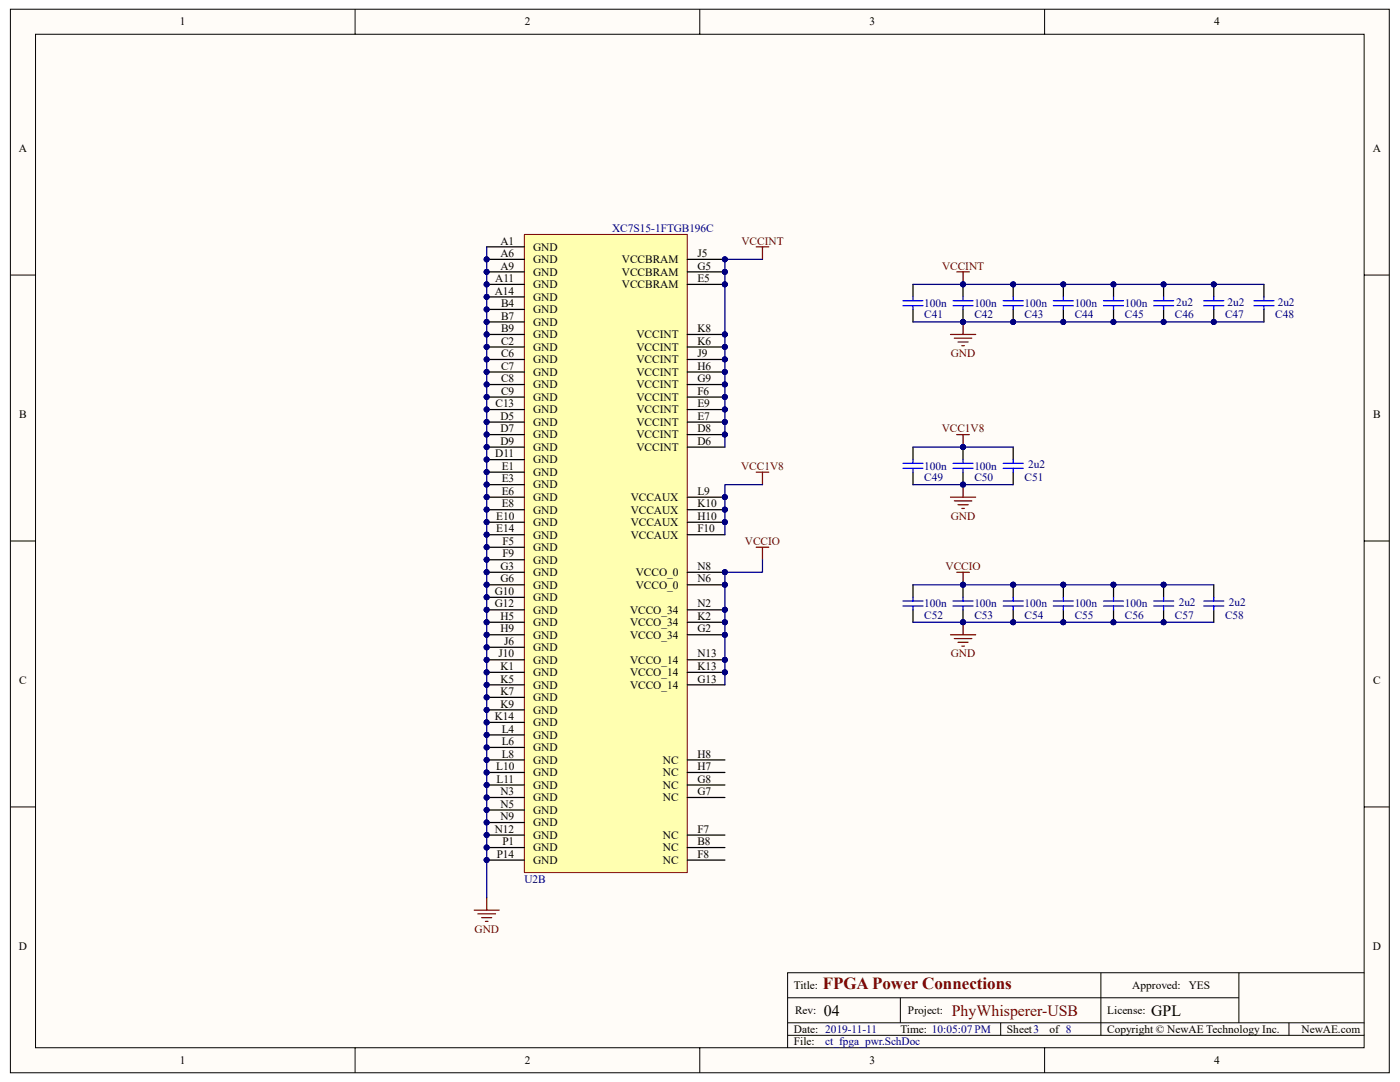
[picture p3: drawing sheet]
<svg xmlns="http://www.w3.org/2000/svg" width="279mm" height="216mm" viewBox="0 0 279 216" stroke-linecap="round" stroke-linejoin="round" font-family="sans-serif">
<path d="M2.1 1.9h275.2v212.2h-275.2z" fill="#fffcf8"/>
<path d="M2.1 1.8h275.2v212.3h-275.2z" fill="none" stroke="#000" stroke-width=".2"/>
<path d="M7.1 6.9h265.1v202.2h-265.1z" fill="#fffcf8"/>
<g fill="none" stroke="#000" stroke-width=".2">
<path d="M7.1 6.8h265.1v202.3h-265.1zM70.9 1.8v5M139.7 1.8v5M208.5 1.8v5M2.1 54.9h5M272.3 54.9h5M2.1 107.9h5M272.3 107.9h5M2.1 161h5M272.3 161h5M157.2 199.1h90M179.7 199.1v5"/>
<path d="M219.7 194.1v12.5M247.2 194.1h-90v15M272.3 194.1h-25.1v10M70.9 209.1v5M139.7 209.1v5M157.2 206.6h115.1M157.2 204.1h115.1M199.7 204.1v2.5M208.5 209.1v5M257.2 204.1v2.5"/>
</g>
<g fill="none" stroke="#800000" stroke-width=".25">
<path d="M150.9 49.3h2.5M152.2 49.3v2.5M190.9 54.3h2.5M192.2 54.3v2.4M189.7 66.7h5M190.5 67.5h3.5M191.2 68.2h2M192 69h.4M192.2 64.2v2.5M150.9 94.2h2.5M152.2 94.2v2.5M189.7 99.2h5"/>
<path d="M190.5 99.9h3.5M190.9 86.7h2.5M192.2 86.7v2.5M192.2 96.7v2.5M150.9 109.2h2.5M152.2 109.2v2.5M190.9 114.2h2.5M191.2 100.7h2M192 101.5h.4M192.2 114.2v2.5M189.7 126.7h5M190.5 127.4h3.5"/>
<path d="M191.2 128.2h2M192 128.9h.4M192.2 124.2v2.5M97.1 179.1v2.5M94.6 181.6h5M95.4 182.4h3.5M96.1 183.1h2M96.9 183.9h.5"/>
</g>
<g fill="none" stroke="#000" stroke-width=".25">
<path d="M182.2 56.7v2.5M192.2 56.7v2.5M202.2 56.7v2.5M212.2 56.7v2.5M222.2 56.7v2.5M232.2 56.7v2.5M242.2 56.7v2.5M252.2 56.7v2.5M182.2 61.7v2.5M192.2 61.7v2.5M202.2 61.7v2.5M212.2 61.7v2.5"/>
<path d="M222.2 61.7v2.5M232.2 61.7v2.5M242.2 61.7v2.5M252.2 61.7v2.5M182.2 89.2v2.5M182.2 94.2v2.5M192.2 89.2v2.5M192.2 94.2v2.5M202.2 89.2v2.5M202.2 94.2v2.5M182.2 116.7v2.5M192.2 116.7v2.5"/>
<path d="M202.2 116.7v2.5M212.2 116.7v2.5M222.2 116.7v2.5M232.2 116.7v2.5M242.2 116.7v2.5M182.2 121.7v2.5M192.2 121.7v2.5M202.2 121.7v2.5M212.2 121.7v2.5M222.2 121.7v2.5M232.2 121.7v2.5M242.2 121.7v2.5"/>
</g>
<g fill="none" stroke="#00f" stroke-width=".25">
<path d="M182.2 59.2v.8M192.2 59.2v.8M202.2 59.2v.8M212.2 59.2v.8M222.2 59.2v.8M232.2 59.2v.8M242.2 59.2v.8M252.2 59.2v.8M180.2 61h4M180.2 60h4M182.2 61v.7M190.2 60h4"/>
<path d="M190.2 61h4M192.2 61v.7M200.2 60h4M200.2 61h4M202.2 61v.7M210.2 60h4M210.2 61h4M212.2 61v.7M220.2 60h4M220.2 61h4M222.2 61v.7M230.2 60h4"/>
<path d="M230.2 61h4M232.2 61v.7M240.2 60h4M240.2 61h4M242.2 61v.7M250.2 60h4.1M250.2 61h4.1M252.2 61v.7M180.2 93.5h4M180.2 92.5h4M182.2 91.7v.8M182.2 93.5v.7"/>
<path d="M190.2 92.5h4M190.2 93.5h4M192.2 91.7v.8M192.2 93.5v.7M200.2 92.5h4M200.2 93.5h4M202.2 91.7v.8M202.2 93.5v.7M180.2 119.9h4M182.2 119.2v.7M190.2 119.9h4M192.2 119.2v.7"/>
<path d="M200.2 119.9h4M202.2 119.2v.7M210.2 119.9h4M212.2 119.2v.7M220.2 119.9h4M222.2 119.2v.7M230.2 119.9h4M232.2 119.2v.7M240.2 119.9h4M242.2 119.2v.7M180.2 120.9h4M182.2 120.9v.8"/>
<path d="M190.2 120.9h4M192.2 120.9v.8M200.2 120.9h4M202.2 120.9v.8M210.2 120.9h4M212.2 120.9v.8M220.2 120.9h4M222.2 120.9v.8M230.2 120.9h4M232.2 120.9v.8M240.2 120.9h4M242.2 120.9v.8"/>
</g>
<g fill="#000080" stroke="#000080" stroke-width=".2">
<circle cx="192.2" cy="56.7" r=".49"/>
<circle cx="192.2" cy="64.2" r=".49"/>
<circle cx="202.2" cy="56.7" r=".49"/>
<circle cx="202.2" cy="64.2" r=".49"/>
<circle cx="212.2" cy="56.7" r=".48"/>
<circle cx="212.2" cy="64.2" r=".48"/>
<circle cx="222.2" cy="56.7" r=".49"/>
<circle cx="222.2" cy="64.2" r=".49"/>
<circle cx="192.2" cy="116.7" r=".49"/>
<circle cx="192.2" cy="124.2" r=".49"/>
<circle cx="202.2" cy="116.7" r=".49"/>
<circle cx="202.2" cy="124.2" r=".49"/>
<circle cx="212.2" cy="116.7" r=".49"/>
<circle cx="212.2" cy="124.2" r=".49"/>
<circle cx="222.2" cy="116.7" r=".49"/>
<circle cx="222.2" cy="124.2" r=".49"/>
<circle cx="232.2" cy="56.7" r=".49"/>
<circle cx="232.2" cy="64.2" r=".49"/>
<circle cx="242.2" cy="56.7" r=".49"/>
<circle cx="242.2" cy="64.2" r=".49"/>
<circle cx="232.2" cy="116.7" r=".49"/>
<circle cx="232.2" cy="124.2" r=".49"/>
<circle cx="192.2" cy="89.2" r=".49"/>
<circle cx="192.2" cy="96.7" r=".49"/>
</g>
<path d="M104.7 46.8h32.5v127.3h-32.5z" fill="#ffffb0"/>
<path d="M104.6 46.8h32.6v127.3h-32.6z" fill="none" stroke="#800000" stroke-width=".2"/>
<g fill="none" stroke="#000" stroke-width=".25">
<path d="M97.1 49.3h7.5M97.1 51.8h7.5M97.1 54.3h7.5M97.1 56.7h7.5M97.1 59.2h7.5M137.2 51.8h7.5M137.2 54.3h7.5M137.2 56.7h7.5M97.1 61.7h7.5M97.1 64.2h7.5M97.1 66.7h7.5M97.1 69.2h7.5"/>
<path d="M97.1 71.7h7.5M97.1 74.2h7.5M97.1 76.7h7.5M97.1 79.2h7.5M137.2 66.7h7.5M137.2 69.2h7.5M137.2 71.7h7.5M137.2 74.2h7.5M137.2 76.7h7.5M137.2 79.2h7.5M97.1 81.7h7.5M97.1 84.2h7.5"/>
<path d="M97.1 86.7h7.5M97.1 89.2h7.5M97.1 91.7h7.5M97.1 94.2h7.5M97.1 96.7h7.5M97.1 99.2h7.5M137.2 81.7h7.5M137.2 84.2h7.5M137.2 86.7h7.5M137.2 89.2h7.5M137.2 99.2h7.5M97.1 101.7h7.5"/>
<path d="M97.1 104.2h7.5M97.1 106.7h7.5M97.1 109.2h7.5M97.1 111.7h7.5M97.1 114.2h7.5M97.1 116.7h7.5M97.1 119.2h7.5M137.2 101.7h7.5M137.2 104.2h7.5M137.2 106.7h7.5M137.2 114.2h7.5M137.2 116.7h7.5"/>
<path d="M97.1 121.7h7.5M97.1 124.2h7.5M97.1 126.7h7.5M97.1 129.2h7.5M97.1 131.7h7.5M97.1 134.2h7.5M97.1 136.7h7.5M97.1 139.1h7.5M137.2 121.7h7.5M137.2 124.2h7.5M137.2 126.7h7.5M137.2 131.7h7.5"/>
<path d="M137.2 134.2h7.5M137.2 136.7h7.5M97.1 141.6h7.5M97.1 144.1h7.5M97.1 146.6h7.5M97.1 149.1h7.5M97.1 151.6h7.5M97.1 154.1h7.5M97.1 156.6h7.5M97.1 159.1h7.5M137.2 151.6h7.5M137.2 154.1h7.5"/>
<path d="M137.2 156.6h7.5M137.2 159.1h7.5M97.1 161.6h7.5M97.1 164.1h7.5M97.1 166.6h7.5M97.1 169.1h7.5M97.1 171.6h7.5M137.2 166.6h7.5M137.2 169.1h7.5M137.2 171.6h7.5"/>
</g>
<g fill="#000080" stroke="#000080" stroke-width=".2">
<circle cx="97.1" cy="51.8" r=".48"/>
<circle cx="97.1" cy="54.2" r=".48"/>
<circle cx="97.1" cy="56.7" r=".48"/>
<circle cx="97.1" cy="59.2" r=".48"/>
<circle cx="97.1" cy="61.7" r=".48"/>
<circle cx="97.1" cy="64.2" r=".48"/>
<circle cx="97.1" cy="66.7" r=".49"/>
<circle cx="97.1" cy="69.2" r=".48"/>
<circle cx="97.1" cy="71.7" r=".48"/>
<circle cx="97.1" cy="74.2" r=".48"/>
<circle cx="97.1" cy="76.7" r=".48"/>
<circle cx="97.1" cy="79.2" r=".48"/>
<circle cx="97.1" cy="81.7" r=".48"/>
<circle cx="97.1" cy="84.2" r=".48"/>
<circle cx="97.1" cy="86.7" r=".48"/>
<circle cx="97.1" cy="89.2" r=".48"/>
<circle cx="97.1" cy="91.7" r=".48"/>
<circle cx="97.1" cy="94.2" r=".48"/>
<circle cx="97.1" cy="96.7" r=".49"/>
<circle cx="97.1" cy="99.2" r=".49"/>
<circle cx="97.1" cy="101.7" r=".49"/>
<circle cx="97.1" cy="104.2" r=".49"/>
<circle cx="97.1" cy="106.7" r=".49"/>
<circle cx="97.1" cy="109.2" r=".49"/>
<circle cx="97.1" cy="111.7" r=".49"/>
<circle cx="97.1" cy="114.2" r=".49"/>
<circle cx="97.1" cy="116.7" r=".49"/>
<circle cx="97.1" cy="119.2" r=".49"/>
<circle cx="97.1" cy="121.7" r=".49"/>
<circle cx="97.1" cy="124.2" r=".49"/>
<circle cx="97.1" cy="126.7" r=".49"/>
<circle cx="97.1" cy="129.2" r=".49"/>
<circle cx="97.1" cy="131.7" r=".49"/>
<circle cx="97.1" cy="134.2" r=".48"/>
<circle cx="97.1" cy="136.6" r=".48"/>
<circle cx="97.1" cy="139.1" r=".48"/>
<circle cx="97.1" cy="141.6" r=".48"/>
<circle cx="97.1" cy="144.1" r=".48"/>
<circle cx="97.1" cy="146.6" r=".48"/>
<circle cx="97.1" cy="149.1" r=".48"/>
<circle cx="97.1" cy="151.6" r=".48"/>
<circle cx="97.1" cy="154.1" r=".48"/>
<circle cx="97.1" cy="156.6" r=".48"/>
<circle cx="97.1" cy="159.1" r=".48"/>
<circle cx="97.1" cy="161.6" r=".48"/>
<circle cx="97.1" cy="164.1" r=".48"/>
<circle cx="97.1" cy="166.6" r=".48"/>
<circle cx="97.1" cy="169.1" r=".48"/>
<circle cx="97.1" cy="171.6" r=".48"/>
<circle cx="144.7" cy="104.2" r=".49"/>
<circle cx="144.7" cy="101.7" r=".49"/>
<circle cx="144.7" cy="99.2" r=".49"/>
<circle cx="144.7" cy="86.7" r=".49"/>
<circle cx="144.7" cy="84.2" r=".49"/>
<circle cx="144.7" cy="81.7" r=".49"/>
<circle cx="144.7" cy="79.2" r=".49"/>
<circle cx="144.7" cy="76.7" r=".49"/>
<circle cx="144.7" cy="74.2" r=".49"/>
<circle cx="144.7" cy="71.7" r=".49"/>
<circle cx="144.7" cy="69.2" r=".49"/>
<circle cx="144.6" cy="66.7" r=".49"/>
<circle cx="144.7" cy="56.7" r=".49"/>
<circle cx="144.7" cy="54.2" r=".49"/>
<circle cx="144.7" cy="51.8" r=".49"/>
<circle cx="144.7" cy="134.2" r=".49"/>
<circle cx="144.7" cy="131.7" r=".49"/>
<circle cx="144.7" cy="126.7" r=".49"/>
<circle cx="144.7" cy="124.2" r=".49"/>
<circle cx="144.7" cy="121.7" r=".49"/>
<circle cx="144.7" cy="116.7" r=".49"/>
<circle cx="144.7" cy="114.2" r=".49"/>
<circle cx="192.2" cy="124.2" r=".49"/>
<circle cx="202.2" cy="124.2" r=".49"/>
<circle cx="212.2" cy="124.2" r=".49"/>
<circle cx="222.2" cy="124.2" r=".49"/>
<circle cx="232.2" cy="124.2" r=".49"/>
<circle cx="192.2" cy="64.2" r=".49"/>
<circle cx="202.2" cy="64.2" r=".49"/>
<circle cx="212.2" cy="64.2" r=".48"/>
<circle cx="222.2" cy="64.2" r=".49"/>
<circle cx="232.2" cy="64.2" r=".49"/>
<circle cx="242.2" cy="64.2" r=".49"/>
<circle cx="192.2" cy="56.7" r=".49"/>
<circle cx="202.2" cy="56.7" r=".49"/>
<circle cx="212.2" cy="56.7" r=".48"/>
<circle cx="222.2" cy="56.7" r=".49"/>
<circle cx="232.2" cy="56.7" r=".49"/>
<circle cx="242.2" cy="56.7" r=".49"/>
<circle cx="192.2" cy="116.7" r=".49"/>
<circle cx="202.2" cy="116.7" r=".49"/>
<circle cx="212.2" cy="116.7" r=".49"/>
<circle cx="222.2" cy="116.7" r=".49"/>
<circle cx="232.2" cy="116.7" r=".49"/>
<circle cx="192.2" cy="89.2" r=".49"/>
<circle cx="192.2" cy="96.7" r=".49"/>
</g>
<path d="M97.1 49.3v129.8M152.2 51.8h-7.5v37.4M182.2 56.7h70M182.2 64.2h70M152.2 96.7h-7.5v10M182.2 89.2h20M182.2 96.7h20M152.2 111.7v2.5h-7.5v22.5M182.2 116.7h60M182.2 124.2h60" fill="none" stroke="#000080" stroke-width=".25"/>
<text font-size="3.4" fill="#800000" x="164.2" y="197.4">FPGA Power Connections</text>
<g font-size="3.2">
<text x="164.4" y="202.6">04</text>
<text x="229.7" y="202.6">GPL</text>
</g>
<text font-size="3.2" fill="#800000" x="189.9" y="202.6">PhyWhisperer-USB</text>
<g font-size="2.3">
<text x="35.9" y="5.1">1</text>
<text x="104.7" y="5.1">2</text>
<text x="173.5" y="5.1">3</text>
<text x="242.3" y="5.1">4</text>
<text x="3.8" y="30.4">A</text>
<text x="274" y="30.4">A</text>
<text x="99.9" y="48.8">A1</text>
<text x="99.9" y="51.3">A6</text>
<text x="99.9" y="53.8">A9</text>
<text x="106.4" y="50">GND</text>
<text x="106.4" y="52.5">GND</text>
<text x="124.1" y="52.5">VCCBRAM</text>
<text x="139.2" y="53.8">G5</text>
<text x="139.2" y="51.3">J5</text>
<text x="98.8" y="58.8">A14</text>
<text x="98.8" y="56.3">A11</text>
<text x="106.4" y="55">GND</text>
<text x="106.4" y="57.5">GND</text>
<text x="124.1" y="57.5">VCCBRAM</text>
<text x="124.1" y="55">VCCBRAM</text>
<text x="139.2" y="56.3">E5</text>
<text x="100" y="61.3">B4</text>
<text x="100" y="63.8">B7</text>
<text x="106.4" y="60">GND</text>
<text x="106.4" y="62.5">GND</text>
<text x="106.4" y="65">GND</text>
<text x="100" y="66.3">B9</text>
<text x="100" y="68.7">C2</text>
<text x="100" y="71.2">C6</text>
<text x="106.4" y="67.5">GND</text>
<text x="106.4" y="70">GND</text>
<text x="127" y="70">VCCINT</text>
<text x="127" y="67.5">VCCINT</text>
<text x="139.2" y="71.2">J9</text>
<text x="139.2" y="68.7">K6</text>
<text x="139.2" y="66.3">K8</text>
<text x="100" y="73.7">C7</text>
<text x="100" y="76.2">C8</text>
<text x="106.4" y="72.5">GND</text>
<text x="106.4" y="75">GND</text>
<text x="106.4" y="77.5">GND</text>
<text x="127" y="77.5">VCCINT</text>
<text x="127" y="75">VCCINT</text>
<text x="127" y="72.5">VCCINT</text>
<text x="139.2" y="76.2">G9</text>
<text x="139.2" y="73.7">H6</text>
<text x="3.8" y="83.4">B</text>
<text x="98.9" y="81.2">C13</text>
<text x="99.9" y="83.7">D5</text>
<text x="100" y="78.7">C9</text>
<text x="106.4" y="80">GND</text>
<text x="106.4" y="82.5">GND</text>
<text x="127" y="82.5">VCCINT</text>
<text x="127" y="80">VCCINT</text>
<text x="139.2" y="83.7">E7</text>
<text x="139.2" y="81.2">E9</text>
<text x="139.2" y="78.7">F6</text>
<text x="274" y="83.4">B</text>
<text x="99.9" y="86.2">D7</text>
<text x="99.9" y="88.7">D9</text>
<text x="106.4" y="85">GND</text>
<text x="106.4" y="87.5">GND</text>
<text x="106.4" y="90">GND</text>
<text x="127" y="90">VCCINT</text>
<text x="127" y="87.5">VCCINT</text>
<text x="127" y="85">VCCINT</text>
<text x="139.2" y="88.7">D6</text>
<text x="139.2" y="86.2">D8</text>
<text x="98.8" y="91.2">D11</text>
<text x="100.1" y="93.7">E1</text>
<text x="106.4" y="92.5">GND</text>
<text x="106.4" y="95">GND</text>
<text x="100.1" y="96.2">E3</text>
<text x="100.1" y="98.7">E6</text>
<text x="100.1" y="101.2">E8</text>
<text x="106.4" y="97.5">GND</text>
<text x="106.4" y="100">GND</text>
<text x="125.9" y="100">VCCAUX</text>
<text x="139.2" y="101.2">K10</text>
<text x="139.2" y="98.7">L9</text>
<text x="99" y="103.7">E10</text>
<text x="99" y="106.2">E14</text>
<text x="106.4" y="102.5">GND</text>
<text x="106.4" y="105">GND</text>
<text x="106.4" y="107.5">GND</text>
<text x="125.9" y="107.5">VCCAUX</text>
<text x="125.9" y="105">VCCAUX</text>
<text x="125.9" y="102.5">VCCAUX</text>
<text x="139.2" y="106.2">F10</text>
<text x="139.2" y="103.7">H10</text>
<text x="99.9" y="113.7">G3</text>
<text x="100.3" y="108.7">F5</text>
<text x="100.3" y="111.2">F9</text>
<text x="106.4" y="110">GND</text>
<text x="106.4" y="112.5">GND</text>
<text x="139.2" y="113.7">N8</text>
<text x="98.8" y="118.7">G10</text>
<text x="99.9" y="116.2">G6</text>
<text x="106.4" y="115">GND</text>
<text x="106.4" y="117.5">GND</text>
<text x="106.4" y="120">GND</text>
<text x="126.9" y="117.5">VCCO_0</text>
<text x="126.9" y="115">VCCO_0</text>
<text x="139.2" y="116.2">N6</text>
<text x="98.8" y="121.2">G12</text>
<text x="99.9" y="123.7">H5</text>
<text x="106.4" y="122.4">GND</text>
<text x="106.4" y="124.9">GND</text>
<text x="125.8" y="124.9">VCCO_34</text>
<text x="125.8" y="122.4">VCCO_34</text>
<text x="139.2" y="123.7">K2</text>
<text x="139.2" y="121.2">N2</text>
<text x="99.5" y="131.2">J10</text>
<text x="99.9" y="126.2">H9</text>
<text x="100.6" y="128.7">J6</text>
<text x="106.4" y="127.4">GND</text>
<text x="106.4" y="129.9">GND</text>
<text x="125.8" y="127.4">VCCO_34</text>
<text x="139.2" y="131.2">N13</text>
<text x="139.2" y="126.2">G2</text>
<text x="3.8" y="136.5">C</text>
<text x="99.9" y="133.7">K1</text>
<text x="99.9" y="136.2">K5</text>
<text x="106.4" y="132.4">GND</text>
<text x="106.4" y="134.9">GND</text>
<text x="106.4" y="137.4">GND</text>
<text x="125.8" y="137.4">VCCO_14</text>
<text x="125.8" y="134.9">VCCO_14</text>
<text x="125.8" y="132.4">VCCO_14</text>
<text x="139.2" y="136.2">G13</text>
<text x="139.2" y="133.7">K13</text>
<text x="274" y="136.5">C</text>
<text x="98.8" y="143.7">K14</text>
<text x="99.9" y="138.7">K7</text>
<text x="99.9" y="141.2">K9</text>
<text x="106.4" y="139.9">GND</text>
<text x="106.4" y="142.4">GND</text>
<text x="100.1" y="146.2">L4</text>
<text x="100.1" y="148.7">L6</text>
<text x="106.4" y="144.9">GND</text>
<text x="106.4" y="147.4">GND</text>
<text x="106.4" y="149.9">GND</text>
<text x="99" y="153.7">L10</text>
<text x="100.1" y="151.2">L8</text>
<text x="106.4" y="152.4">GND</text>
<text x="106.4" y="154.9">GND</text>
<text x="132.3" y="154.9">NC</text>
<text x="132.3" y="152.4">NC</text>
<text x="139.2" y="153.7">H7</text>
<text x="139.2" y="151.2">H8</text>
<text x="99.1" y="156.2">L11</text>
<text x="99.9" y="158.7">N3</text>
<text x="99.9" y="161.2">N5</text>
<text x="106.4" y="157.4">GND</text>
<text x="106.4" y="159.9">GND</text>
<text x="132.3" y="159.9">NC</text>
<text x="132.3" y="157.4">NC</text>
<text x="139.2" y="158.7">G7</text>
<text x="139.2" y="156.2">G8</text>
<text x="98.8" y="166.1">N12</text>
<text x="99.9" y="163.6">N9</text>
<text x="106.4" y="162.4">GND</text>
<text x="106.4" y="164.9">GND</text>
<text x="106.4" y="167.4">GND</text>
<text x="132.3" y="167.4">NC</text>
<text x="139.2" y="166.1">F7</text>
<text x="99.1" y="171.1">P14</text>
<text x="100.3" y="168.6">P1</text>
<text x="106.4" y="169.9">GND</text>
<text x="106.4" y="172.4">GND</text>
<text x="132.3" y="172.4">NC</text>
<text x="132.3" y="169.9">NC</text>
<text x="139.2" y="171.1">F8</text>
<text x="139.2" y="168.6">B8</text>
<text x="3.8" y="189.5">D</text>
<text x="274" y="189.5">D</text>
<text x="158.4" y="197.4">Title:</text>
<text x="226" y="197.4">Approved:</text>
<text x="237.2" y="197.4">YES</text>
<text x="158.7" y="202.4">Rev:</text>
<text x="181.2" y="202.4">Project:</text>
<text x="221" y="202.4">License:</text>
<text x="158.4" y="206.1">Date: 2019-11-11</text>
<text x="158.4" y="208.6">File:</text>
<text x="179.7" y="206.1">Time: 10:05:07 PM</text>
<text x="201" y="206.1">Sheet3</text>
<text x="209.5" y="206.1">of 8</text>
<text x="221" y="206.1">Copyright © NewAE Technology Inc.</text>
<text x="259.8" y="206.1">NewAE.com</text>
<text x="35.9" y="212.3">1</text>
<text x="104.7" y="212.3">2</text>
<text x="173.5" y="212.3">3</text>
<text x="242.3" y="212.3">4</text>
</g>
<g font-size="2.3" fill="#000080">
<text x="122.2" y="46.3">XC7S15-1FTGB196C</text>
<text x="184.4" y="63.5">C41</text>
<text x="184.4" y="61.3">100n</text>
<text x="194.5" y="63.5">C42</text>
<text x="194.5" y="61.3">100n</text>
<text x="204.5" y="63.5">C43</text>
<text x="204.5" y="61.3">100n</text>
<text x="214.5" y="63.5">C44</text>
<text x="214.5" y="61.3">100n</text>
<text x="224.5" y="63.5">C45</text>
<text x="224.5" y="61.3">100n</text>
<text x="234.5" y="63.5">C46</text>
<text x="234.7" y="61">2u2</text>
<text x="244.5" y="63.5">C47</text>
<text x="245" y="61">2u2</text>
<text x="254.5" y="63.5">C48</text>
<text x="255" y="61">2u2</text>
<text x="184.4" y="96">C49</text>
<text x="184.4" y="93.7">100n</text>
<text x="194.5" y="96">C50</text>
<text x="194.5" y="93.7">100n</text>
<text x="204.5" y="96">C51</text>
<text x="205.2" y="93.5">2u2</text>
<text x="184.4" y="123.4">C52</text>
<text x="184.4" y="121.2">100n</text>
<text x="194.5" y="123.4">C53</text>
<text x="194.5" y="121.2">100n</text>
<text x="204.5" y="123.4">C54</text>
<text x="204.5" y="121.2">100n</text>
<text x="214.5" y="123.4">C55</text>
<text x="214.5" y="121.2">100n</text>
<text x="224.5" y="123.4">C56</text>
<text x="224.5" y="121.2">100n</text>
<text x="234.5" y="123.4">C57</text>
<text x="235.2" y="120.9">2u2</text>
<text x="244.5" y="123.4">C58</text>
<text x="245.3" y="120.9">2u2</text>
<text x="104.6" y="176.1">U2B</text>
<text x="164.7" y="208.6">ct_fpga_pwr.SchDoc</text>
</g>
<g font-size="2.3" fill="#800000">
<text x="148" y="48.8">VCCINT</text>
<text x="188" y="53.8">VCCINT</text>
<text x="189.8" y="71.2">GND</text>
<text x="187.9" y="86.2">VCC1V8</text>
<text x="147.9" y="93.7">VCC1V8</text>
<text x="189.8" y="103.7">GND</text>
<text x="148.7" y="108.7">VCCIO</text>
<text x="188.7" y="113.7">VCCIO</text>
<text x="189.8" y="131.2">GND</text>
<text x="94.7" y="186.1">GND</text>
</g>
</svg>
